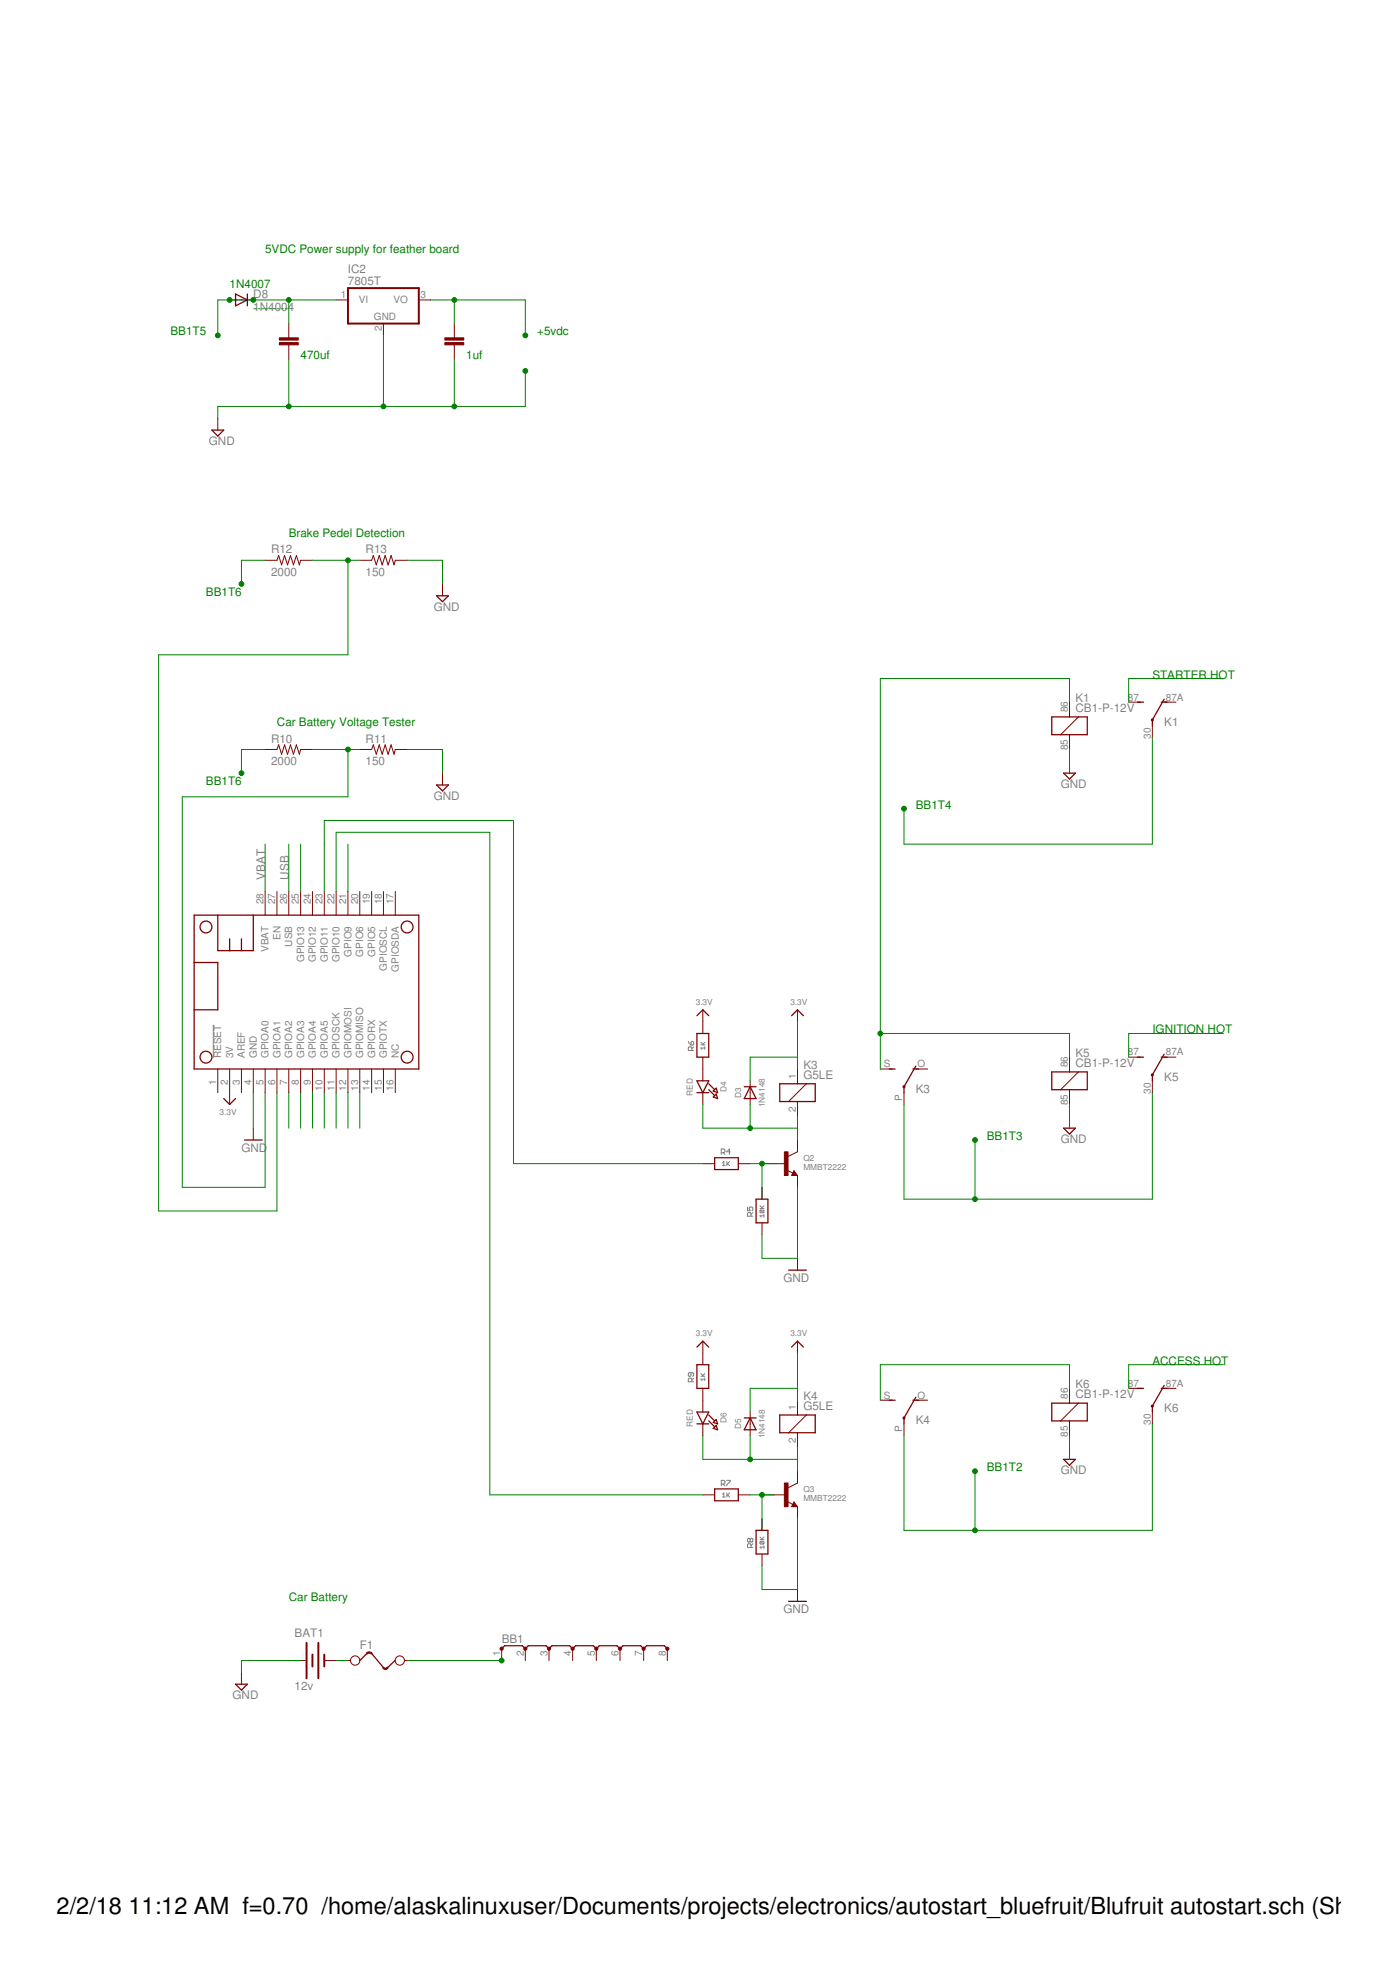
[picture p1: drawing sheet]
<svg xmlns="http://www.w3.org/2000/svg" width="210mm" height="297mm" viewBox="0 0 210 297" stroke-linecap="round" stroke-linejoin="round" font-family="sans-serif">
<g fill="none" stroke="#808080" stroke-width=".15">
<path d="M32 154v5M103.4 156.5l.4 .5M103.9 157.8v-.4l-.1-.1h-.3l-.1 .1v.4h.8M103.9 156.5l.3 .1v.3l-.1 .1h-.3v-.4zM104.2 157.3l-.3 .3M105.3 157h.6M105.3 156.6l.4 .4M105.9 157.5h-.6l.2 .1M105.9 157.2v.4M105.9 156.6l-.3 .3M108.4 173.2h.4l.1-.1v-.3l-.1-.2h-.4v.9M108.6 174.7l.2-.2v.6"/>
<path d="M108.6 175.1h.4M108.6 173.2l.3 .3M109.2 174.5v.6M109.3 174.8l.3 .3M109.6 174.5l-.4 .4M109.7 173.1h-.5l.4-.5v.9M112.3 181.4v.5h.4l-.1-.4 .1-.1h.3l.1 .1v.3l-.1 .1M112.8 182.7v-.4l-.1-.1h-.3l-.1 .1v.4h.8M113.1 182.2l-.3 .3M114.2 181.6h.6M114.2 181.2l.4 .4M114.3 181.8l.5 .1-.1 .3"/>
<path d="M114.3 181.8l-.1 .1 .1 .3h.4M114.3 181.8l.4 .4M114.8 182.7h-.6l.2 .2M114.8 182.5v.4M114.8 181.2l-.3 .3M103.8 206.2v.5l-.1 .1-.3-.1v-.3l.1-.2h.6l.1 .2v.3l-.1 .1M103.9 207.6v-.4l-.1-.1h-.3l-.1 .1v.4h.8M104.2 207.1l-.3 .2M105.3 206.8h.6M105.3 206.4l.4 .4M105.9 207v.4M105.9 207.2h-.6l.2 .2"/>
<path d="M105.9 206.4l-.3 .3M108.4 223h.4l.1-.2v-.3l-.1-.1h-.4v.8M108.6 224.5l.2-.2v.6M108.6 224.9h.4M108.6 223l.3 .2M109.2 222.4h.5v.1l-.5 .6v.1M109.2 224.3v.6M109.3 224.6l.3 .3M109.6 224.3l-.4 .4M112.7 231.3l-.1-.2-.3 .2v.2l.1 .2 .3-.2M112.7 231.3l.1-.2 .3 .2v.2l-.1 .2-.3-.2M112.7 231.3v.2"/>
<path d="M112.8 232.5v-.4l-.1-.2h-.3l-.1 .2v.4h.8M113.1 231.9l-.3 .3M114.2 231.3h.6M114.2 230.9l.4 .4M114.3 231.6h.4l.1 .1-.1 .3M114.3 231.6l-.1 .1 .1 .3h.4M114.3 231.6l.4 .4M114.8 232.2v.4M114.8 232.5h-.6l.2 .1M114.8 230.9l-.3 .3"/>
</g>
<g fill="none" stroke="#800000" stroke-width=".19">
<path d="M35.4 44.2l1.8 .9-1.8 .9zM37.2 44.2v1.8M31.8 64.6h1.8l-.9 .9zM65.6 89.5h1.8l-.9 .9zM65.6 117.9h1.8l-.9 .9zM158 107.7h5.4v2.7h-5.4zM159.8 116.2h1.8l-.9 .9zM170.9 105.5h.9M174.5 105.5h.9M174.9 105.1l-1.8 3.1v.9M29.2 137.5h33.7v23.1h-33.7zM32.7 137.5v5.3h5.4v-5.3"/>
<path d="M29.2 144.6h3.5v7.1h-3.5M34.5 141.1v1.7M36.3 141.1v1.7M104.7 152.6l.9-.9 .9 .9M104.7 155.3h1.8v3.5h-1.8zM118.9 152.6l.9-.9 .9 .9M170.9 158.8h.9M174.5 158.8h.9M174.9 158.4l-1.8 3.1v.9M33.6 165.1l.9 .8 .9-.8M36.7 171.3h2.7M104.7 162.4h1.8l-.9 1.8z"/>
<path d="M104.7 164.2h1.8M106.5 163.7l.9 .9M106.5 162.8l.9 .9M107.2 163.9l.4-.4 .2 .7zM107.2 164.8l.4-.4 .2 .7zM107.4 173.9h3.5v1.8h-3.5zM111.8 163.3h1.8M112.7 163.3l.9 1.8h-1.8zM117.2 162.8h5.3v2.7h-5.3zM119.3 176.3l.1 .1h-.3l.2-.3 .3 .4h-.5M133.6 160.6h.9M137.2 160.6h.8"/>
<path d="M137.6 160.2l-1.8 3.1v.9M158 161.1h5.4v2.6h-5.4zM159.8 169.5h1.8l-.9 .9zM113.6 180.2h1.8v3.5h-1.8zM118.5 190.8h2.7M104.7 205h1.8v3.6h-1.8zM104.7 202.4l.9-.9 .9 .9M104.7 212.2h1.8l-.9 1.7zM104.7 213.9h1.8M106.5 213.5l.9 .9M106.5 212.6l.9 .9M107.2 213.7l.4-.4 .2 .6z"/>
<path d="M107.6 214.2l.2 .6-.6-.2zM111.8 213h1.8M112.7 213l.9 1.8h-1.8zM117.2 212.6h5.3v2.7h-5.3zM118.9 202.4l.9-.9 .9 .9M133.6 210.4h.9M137.2 210.4h.8M137.6 209.9l-1.8 3.1v.9M158 210.8h5.4v2.7h-5.4zM159.8 219.3h1.8l-.9 .9zM170.9 208.6h.9M174.5 208.6h.9"/>
<path d="M174.9 208.2l-1.8 3.1v.9M107.4 223.7h3.5v1.8h-3.5zM113.6 229.9h1.8v3.6h-1.8zM119.3 226l.1 .2h-.3l.2-.4 .3 .5h-.5M35.4 253h1.8l-.9 .9zM55.1 248.4l-1 1.1M55.8 248.4l1.8 2.1M59.4 249.5l-1.2 1M75.4 247.7l.4-.4h2.7l.4 .4 .5-.4h2.6l.5 .4 .4-.4h2.7l.4 .4 .5-.4h2.7l.4 .4 .4-.4h2.7l.5 .4 .4-.4h2.7l.4 .4 .5-.4h2.6l.5 .4M118.5 240.6h2.7"/>
<circle cx="30.9" cy="139.3" r=".89"/>
<circle cx="61.2" cy="139.3" r=".89"/>
<circle cx="30.9" cy="158.8" r=".89"/>
<circle cx="61.2" cy="158.8" r=".89"/>
</g>
<g fill="none" stroke="#800000" stroke-width=".15">
<path d="M34.5 45.1h3.6M43.4 48.6v2.2M43.4 51.8v2.2M50.5 45.1h1.8M57.6 48.6v1.8M62.9 45.1h1.8M68.3 48.6v2.2M68.3 51.8v2.2M32.7 62.8v1.8M39.8 84.2h1.8l.3-.7 .4 1.4 .5-1.4 .4 1.4 .4-1.4 .5 1.4 .4-1.4 .5 1.4 .2-.7h1.7M54.1 84.2h1.7l.3-.7 .4 1.4 .5-1.4 .4 1.4 .5-1.4 .4 1.4 .5-1.4 .4 1.4 .2-.7h1.8M66.5 87.7v1.8"/>
<path d="M39.8 112.6h1.8l.3-.7 .4 1.4 .5-1.4 .4 1.4 .4-1.4 .5 1.4 .4-1.4 .5 1.4 .2-.7h1.7M54.1 112.6h1.7l.3-.7 .4 1.4 .5-1.4 .4 1.4 .5-1.4 .4 1.4 .5-1.4 .4 1.4 .2-.7h1.8M66.5 116.2v1.7M160.7 105.5v2.2M160.7 110.4v2.2M160.7 114.4v1.8M162 107.7l-2.6 2.7M169.6 105.5h1.8M173.1 109.1v1.7M174.9 105.5h1.8M39.8 133.9v3.6M41.6 133.9v3.6"/>
<path d="M43.4 133.9v3.6M45.2 133.9v3.6M46.9 133.9v3.6M48.7 133.9v3.6M50.5 133.9v3.6M52.3 133.9v3.6M54.1 133.9v3.6M55.8 133.9v3.6M57.6 133.9v3.6M59.4 133.9v3.6M105.6 151.7v3.6M105.6 158.8v3.6"/>
<path d="M119.8 151.7v1.8M160.7 158.8v2.3M169.6 158.8h1.8M174.9 158.8h1.8M32.7 160.6v3.6M34.5 160.6v5.3M36.3 160.6v3.6M38.1 160.6v3.6M38.1 169.5v1.8M39.8 160.6v3.6M41.6 160.6v3.6M43.4 160.6v3.6"/>
<path d="M45.2 160.6v3.6M46.9 160.6v3.6M48.7 160.6v3.6M50.5 160.6v3.6M52.3 160.6v3.6M54.1 160.6v3.6M55.8 160.6v3.6M57.6 160.6v3.6M59.4 160.6v3.6M105.6 174.8h1.8M105.6 164.2v1.7M110.9 174.8h1.8"/>
<path d="M112.7 162.4v3.5M114.5 178.4v1.8M116.3 174.8h1.7M118.3 175.8l.8 .5M119.3 175.9l.5 .7h-.9zM119.8 160.6v2.2M119.8 165.5v2.2M119.8 171.3v1.8l-1.4 .7M119.8 176.6v1.8M121.2 162.8l-2.7 2.7M132.3 160.6h1.7M135.8 164.2v1.7"/>
<path d="M137.6 160.6h1.8M160.7 163.7v2.2M160.7 167.7v1.8M162 161.1l-2.6 2.6M173.1 162.4v1.8M114.5 183.7v1.8M119.8 189.1v1.7M105.6 201.5v3.5M105.6 208.6v3.6M105.6 213.9v1.8M112.7 212.2v3.5M119.8 201.5v1.8"/>
<path d="M119.8 210.4v2.2M119.8 215.3v2.2M121.2 212.6l-2.7 2.7M132.3 210.4h1.7M135.8 213.9v1.8M137.6 210.4h1.8M160.7 208.6v2.2M160.7 213.5v2.2M160.7 217.5v1.8M162 210.8l-2.6 2.7M169.6 208.6h1.8M173.1 212.2v1.7"/>
<path d="M174.9 208.6h1.8M105.6 224.6h1.8M110.9 224.6h1.8M114.5 228.2v1.7M114.5 233.5v1.8M116.3 224.6h1.7M118.3 225.6l.8 .4M119.3 225.7l.5 .7h-.9zM119.8 221v1.8l-1.4 .7M119.8 226.4v1.8M119.8 238.8v1.8M36.3 251.3v1.7"/>
<path d="M43.4 249.5h2.5M48.7 249.5h1.8M52.3 249.5h.4M60.8 249.5h.4M75.4 247.7v1.8M78.9 247.7v1.8M82.5 247.7v1.8M86 247.7v1.8M89.6 247.7v1.8M93.2 247.7v1.8M96.7 247.7v1.8M100.3 247.7v1.8"/>
<circle cx="53.4" cy="249.5" r=".7"/>
<circle cx="60.1" cy="249.5" r=".7"/>
</g>
<g fill="none" stroke="#800000" stroke-width=".3">
<path d="M52.3 43.3h10.6v5.3h-10.6zM46.1 246.8v5.4M46.9 248.6v1.8M47.8 246.8v5.4M48.7 248.6v1.8"/>
<circle cx="173.1" cy="108.2" r=".08"/>
<circle cx="135.8" cy="163.3" r=".08"/>
<circle cx="173.1" cy="161.5" r=".08"/>
<circle cx="135.8" cy="213" r=".08"/>
<circle cx="173.1" cy="211.3" r=".08"/>
<circle cx="75.4" cy="247.7" r=".17"/>
<circle cx="78.9" cy="247.7" r=".17"/>
<circle cx="82.5" cy="247.7" r=".17"/>
<circle cx="86" cy="247.7" r=".17"/>
<circle cx="89.6" cy="247.7" r=".17"/>
<circle cx="93.2" cy="247.7" r=".17"/>
<circle cx="96.7" cy="247.7" r=".17"/>
<circle cx="100.3" cy="247.7" r=".17"/>
</g>
<g fill="#800000" stroke="#800000" stroke-width=".15">
<path d="M117.9 173.1h.5v3.5h-.5z"/>
<path d="M117.9 222.8h.5v3.6h-.5z"/>
<path d="M42 51.5h2.8v.3h-2.8z"/>
<path d="M42 50.8h2.8v.3h-2.8z"/>
<path d="M66.8 51.5h2.9v.3h-2.9z"/>
<path d="M66.8 50.8h2.9v.3h-2.9z"/>
</g>
<g fill="#800000" stroke="#800000" stroke-width=".15">
<path d="M55.1 248.3l.4-.1v.2l-.3 .1z" fill-rule="evenodd"/>
<path d="M55.5 248.2l.4 .2-.1 .1-.3-.1z" fill-rule="evenodd"/>
<path d="M57.9 250.7l.2-.2 .2 .1-.3 .2z" fill-rule="evenodd"/>
<path d="M57.5 250.6l.2-.1 .2 .2v.1h-.2z" fill-rule="evenodd"/>
</g>
<g fill="none" stroke="#008000" stroke-width=".15">
<path d="M43.4 45.1v3.5M43.4 54v7.1M50.5 45.1h-17.8v5.3M57.6 50.4v10.7M64.7 45.1h14.2v5.3M68.3 45.1v3.5M68.3 54v7.1M78.9 55.7v5.4h-46.2v1.7M39.8 84.2h-3.5v3.5M46.9 84.2h7.2M52.3 84.2v14.2h-28.5v83.5h17.8v-17.7M61.2 84.2h5.3v3.5"/>
<path d="M39.8 112.6h-3.5v3.6M46.9 112.6h7.2M52.3 112.6v7.1h-24.9v58.7h12.4v-14.2M61.2 112.6h5.3v3.6M160.7 105.5v-3.6h-28.4v58.7M160.7 112.6v3.6M173.1 110.8v16h-37.3v-5.3M183.8 101.9h-14.2v3.6M39.8 126.8v7.1M43.4 126.8v7.1M45.2 126.8v7.1M48.7 133.9v-10.6h28.5v51.5h28.4"/>
<path d="M50.5 133.9v-8.8h23.1v99.5h32M52.3 126.8v7.1M119.8 153.5v7.1M119.8 158.8h-7.1v3.6M132.3 155.3h28.4v3.5M183.8 155.3h-14.2v3.5M38.1 164.2v5.3M43.4 164.2v5.3M45.2 164.2v5.3M46.9 164.2v5.3M48.7 164.2v5.3M50.5 164.2v5.3"/>
<path d="M52.3 164.2v5.3M54.1 164.2v5.3M105.6 165.9v3.6h14.2M112.7 165.9v3.6M112.7 174.8h3.6M114.5 174.8v5.4M119.8 167.7v3.6M119.8 178.4v10.7h-5.3v-3.6M146.5 171.3v8.9M160.7 165.9v3.6M173.1 164.2v16h-37.3v-14.3M105.6 215.7v3.6h14.2"/>
<path d="M112.7 215.7v3.6M119.8 203.3v7.1M119.8 217.5v3.5M119.8 208.6h-7.1v3.6M160.7 208.6v-3.6h-28.4v5.4M160.7 215.7v3.6M173.1 213.9v16h-37.3v-14.2M183.8 205h-14.2v3.6M112.7 224.6h3.6M114.5 224.6v5.3M119.8 228.2v10.6h-5.3v-3.5M146.5 221v8.9"/>
<path d="M45.2 249.5h-8.9v1.8M50.5 249.5h1.8M61.2 249.5h14.2"/>
</g>
<g fill="#008000" stroke="#008000" stroke-width=".15">
<circle cx="78.9" cy="55.7" r=".36"/>
<circle cx="43.4" cy="61.1" r=".36"/>
<circle cx="68.3" cy="61.1" r=".36"/>
<circle cx="57.6" cy="61.1" r=".36"/>
<circle cx="52.3" cy="84.2" r=".36"/>
<circle cx="112.7" cy="169.5" r=".36"/>
<circle cx="114.5" cy="174.8" r=".36"/>
<circle cx="112.7" cy="219.3" r=".36"/>
<circle cx="114.5" cy="224.6" r=".36"/>
<circle cx="132.3" cy="155.3" r=".36"/>
<circle cx="146.5" cy="229.9" r=".36"/>
<circle cx="146.5" cy="221" r=".36"/>
<circle cx="146.5" cy="180.2" r=".36"/>
<circle cx="146.5" cy="171.3" r=".36"/>
<circle cx="135.8" cy="121.5" r=".36"/>
<circle cx="75.4" cy="249.5" r=".36"/>
<circle cx="36.3" cy="116.2" r=".36"/>
<circle cx="32.7" cy="50.4" r=".36"/>
<circle cx="34.5" cy="45.1" r=".36"/>
<circle cx="38.1" cy="45.1" r=".36"/>
<circle cx="43.4" cy="45.1" r=".36"/>
<circle cx="78.9" cy="50.4" r=".36"/>
<circle cx="68.3" cy="45.1" r=".36"/>
<circle cx="36.3" cy="87.7" r=".36"/>
<circle cx="52.3" cy="112.6" r=".36"/>
</g>
<g font-size="3.5">
<text x="8.5" y="287.5">2/2/18</text>
<text x="19.3" y="287.5">11:12 AM f=0.70 /home/alaskalinuxuser/Documents/projects/electronics/autostart_bluefruit/Blufruit autostart.sch (Sheet: 1</text>
</g>
<g font-size="1.8" fill="#008000">
<text x="39.8" y="38">5VDC Power supply for feather board</text>
<text x="34.5" y="43.3">1N4007</text>
<text x="38.1" y="46.8">---------</text>
<text x="25.6" y="50.4">BB1T5</text>
<text x="45.2" y="54">470uf</text>
<text x="70" y="54">1uf</text>
<text x="80.7" y="50.4">+5vdc</text>
<text x="43.4" y="80.6">Brake Pedel Detection</text>
<text x="30.9" y="89.5">BB1T6</text>
<text x="173.1" y="101.9">STARTER HOT</text>
<text x="41.6" y="109.1">Car Battery Voltage Tester</text>
<text x="30.9" y="117.9">BB1T6</text>
<text x="137.6" y="121.5">BB1T4</text>
<text x="173.1" y="155.3">IGNITION HOT</text>
<text x="148.3" y="171.3">BB1T3</text>
<text x="173.1" y="205.1">ACCESS HOT</text>
<text x="148.3" y="221.1">BB1T2</text>
<text x="43.4" y="240.6">Car Battery</text>
</g>
<g font-size="1.8" fill="#808080">
<text x="52.3" y="41.1">IC2</text>
<text x="38.1" y="46.7">1N4004</text>
<text x="38.1" y="44.7">D8</text>
<text x="52.3" y="42.8">7805T</text>
<text x="31.4" y="66.8">GND</text>
<text x="40.7" y="83.1">R12</text>
<text x="54.9" y="83.1">R13</text>
<text x="40.7" y="86.5">2000</text>
<text x="54.9" y="86.5">150</text>
<text x="65.2" y="91.7">GND</text>
<text x="161.6" y="107">CB1-P-12V</text>
<text x="161.6" y="105.5">K1</text>
<text x="40.7" y="111.6">R10</text>
<text x="54.9" y="111.6">R11</text>
<text x="174.9" y="109.1">K1</text>
<text x="40.7" y="114.9">2000</text>
<text x="54.9" y="114.9">150</text>
<text x="159.4" y="118.4">GND</text>
<text x="65.2" y="120.2">GND</text>
<text x="39.8" y="132.2" transform="rotate(-90 39.8 132.2)">VBAT</text>
<text x="43.4" y="132.2" transform="rotate(-90 43.4 132.2)">USB</text>
<text x="120.7" y="160.6">K3</text>
<text x="161.6" y="160.3">CB1-P-12V</text>
<text x="161.6" y="158.8">K5</text>
<text x="120.7" y="162.1">G5LE</text>
<text x="137.6" y="164.2">K3</text>
<text x="174.9" y="162.4">K5</text>
<text x="36.3" y="173.1">GND</text>
<text x="159.4" y="171.7">GND</text>
<text x="117.7" y="192.6">GND</text>
<text x="161.6" y="208.6">K6</text>
<text x="120.7" y="211.9">G5LE</text>
<text x="120.7" y="210.4">K4</text>
<text x="137.6" y="213.9">K4</text>
<text x="161.6" y="210.1">CB1-P-12V</text>
<text x="174.9" y="212.2">K6</text>
<text x="159.4" y="221.5">GND</text>
<text x="44.3" y="245.9">BAT1</text>
<text x="117.7" y="242.4">GND</text>
<text x="54.1" y="247.7">F1</text>
<text x="75.4" y="246.8">BB1</text>
<text x="34.9" y="255.3">GND</text>
<text x="44.3" y="253.9">12v</text>
</g>
<g font-size="1.5" fill="#808080">
<text x="51.2" y="44.8">1</text>
<text x="53.9" y="45.6">VI</text>
<text x="59.1" y="45.6">VO</text>
<text x="63.2" y="44.8">3</text>
<text x="56.2" y="48.1">GND</text>
<text x="57.4" y="49.7" transform="rotate(-90 57.4 49.7)">2</text>
<text x="160.5" y="107" transform="rotate(-90 160.5 107)">86</text>
<text x="169.5" y="105.3">87</text>
<text x="175.2" y="105.3">87A</text>
<text x="160.5" y="112.8" transform="rotate(-90 160.5 112.8)">85</text>
<text x="172.9" y="111" transform="rotate(-90 172.9 111)">30</text>
<text x="39.6" y="135.9" transform="rotate(-90 39.6 135.9)">28</text>
<text x="41.4" y="135.9" transform="rotate(-90 41.4 135.9)">27</text>
<text x="43.1" y="135.9" transform="rotate(-90 43.1 135.9)">26</text>
<text x="44.9" y="135.9" transform="rotate(-90 44.9 135.9)">25</text>
<text x="46.7" y="135.9" transform="rotate(-90 46.7 135.9)">24</text>
<text x="48.5" y="135.9" transform="rotate(-90 48.5 135.9)">23</text>
<text x="50.2" y="135.9" transform="rotate(-90 50.2 135.9)">22</text>
<text x="52" y="135.9" transform="rotate(-90 52 135.9)">21</text>
<text x="53.8" y="135.9" transform="rotate(-90 53.8 135.9)">20</text>
<text x="55.6" y="135.9" transform="rotate(-90 55.6 135.9)">19</text>
<text x="57.4" y="135.9" transform="rotate(-90 57.4 135.9)">18</text>
<text x="59.1" y="135.9" transform="rotate(-90 59.1 135.9)">17</text>
<text x="40.4" y="143.1" transform="rotate(-90 40.4 143.1)">VBAT</text>
<text x="42.1" y="141.2" transform="rotate(-90 42.1 141.2)">EN</text>
<text x="43.9" y="142.2" transform="rotate(-90 43.9 142.2)">USB</text>
<text x="52.8" y="143.7" transform="rotate(-90 52.8 143.7)">GPIO9</text>
<text x="54.6" y="143.7" transform="rotate(-90 54.6 143.7)">GPIO6</text>
<text x="56.4" y="143.7" transform="rotate(-90 56.4 143.7)">GPIO5</text>
<text x="45.7" y="144.6" transform="rotate(-90 45.7 144.6)">GPIO13</text>
<text x="47.5" y="144.6" transform="rotate(-90 47.5 144.6)">GPIO12</text>
<text x="49.2" y="144.6" transform="rotate(-90 49.2 144.6)">GPIO11</text>
<text x="51" y="144.6" transform="rotate(-90 51 144.6)">GPIO10</text>
<text x="58.1" y="145.8" transform="rotate(-90 58.1 145.8)">GPIOSCL</text>
<text x="59.9" y="146" transform="rotate(-90 59.9 146)">GPIOSDA</text>
<text x="33.3" y="159" transform="rotate(-90 33.3 159)">RESET</text>
<text x="35" y="159" transform="rotate(-90 35 159)">3V</text>
<text x="36.8" y="159" transform="rotate(-90 36.8 159)">AREF</text>
<text x="38.6" y="159" transform="rotate(-90 38.6 159)">GND</text>
<text x="40.4" y="159" transform="rotate(-90 40.4 159)">GPIOA0</text>
<text x="42.1" y="159" transform="rotate(-90 42.1 159)">GPIOA1</text>
<text x="43.9" y="159" transform="rotate(-90 43.9 159)">GPIOA2</text>
<text x="45.7" y="159" transform="rotate(-90 45.7 159)">GPIOA3</text>
<text x="47.5" y="159" transform="rotate(-90 47.5 159)">GPIOA4</text>
<text x="49.3" y="159" transform="rotate(-90 49.3 159)">GPIOA5</text>
<text x="51" y="159" transform="rotate(-90 51 159)">GPIOSCK</text>
<text x="52.8" y="159" transform="rotate(-90 52.8 159)">GPIOMOSI</text>
<text x="54.6" y="159" transform="rotate(-90 54.6 159)">GPIOMISO</text>
<text x="56.4" y="159" transform="rotate(-90 56.4 159)">GPIORX</text>
<text x="58.1" y="159" transform="rotate(-90 58.1 159)">GPIOTX</text>
<text x="59.9" y="159" transform="rotate(-90 59.9 159)">NC</text>
<text x="132.8" y="160.4">S</text>
<text x="137.8" y="160.4">O</text>
<text x="160.5" y="160.4" transform="rotate(-90 160.5 160.4)">86</text>
<text x="169.5" y="158.6">87</text>
<text x="175.2" y="158.6">87A</text>
<text x="32.5" y="163.1" transform="rotate(-90 32.5 163.1)">1</text>
<text x="34.2" y="163.1" transform="rotate(-90 34.2 163.1)">2</text>
<text x="36" y="163.1" transform="rotate(-90 36 163.1)">3</text>
<text x="37.8" y="163.1" transform="rotate(-90 37.8 163.1)">4</text>
<text x="39.6" y="163.1" transform="rotate(-90 39.6 163.1)">5</text>
<text x="41.4" y="163.1" transform="rotate(-90 41.4 163.1)">6</text>
<text x="43.1" y="163.1" transform="rotate(-90 43.1 163.1)">7</text>
<text x="44.9" y="163.1" transform="rotate(-90 44.9 163.1)">8</text>
<text x="46.7" y="163.1" transform="rotate(-90 46.7 163.1)">9</text>
<text x="48.5" y="163.9" transform="rotate(-90 48.5 163.9)">10</text>
<text x="50.2" y="163.9" transform="rotate(-90 50.2 163.9)">11</text>
<text x="52" y="163.9" transform="rotate(-90 52 163.9)">12</text>
<text x="53.8" y="163.9" transform="rotate(-90 53.8 163.9)">13</text>
<text x="55.6" y="163.9" transform="rotate(-90 55.6 163.9)">14</text>
<text x="57.4" y="163.9" transform="rotate(-90 57.4 163.9)">15</text>
<text x="59.1" y="163.9" transform="rotate(-90 59.1 163.9)">16</text>
<text x="119.6" y="167" transform="rotate(-90 119.6 167)">2</text>
<text x="119.6" y="162.1" transform="rotate(-90 119.6 162.1)">1</text>
<text x="135.6" y="165.4" transform="rotate(-90 135.6 165.4)">P</text>
<text x="160.5" y="166.1" transform="rotate(-90 160.5 166.1)">85</text>
<text x="172.9" y="164.3" transform="rotate(-90 172.9 164.3)">30</text>
<text x="169.5" y="208.4">87</text>
<text x="175.2" y="208.4">87A</text>
<text x="119.6" y="211.9" transform="rotate(-90 119.6 211.9)">1</text>
<text x="132.8" y="210.1">S</text>
<text x="135.6" y="215.2" transform="rotate(-90 135.6 215.2)">P</text>
<text x="137.8" y="210.1">O</text>
<text x="160.5" y="215.9" transform="rotate(-90 160.5 215.9)">85</text>
<text x="160.5" y="210.1" transform="rotate(-90 160.5 210.1)">86</text>
<text x="172.9" y="214.1" transform="rotate(-90 172.9 214.1)">30</text>
<text x="119.6" y="216.8" transform="rotate(-90 119.6 216.8)">2</text>
<text x="75.1" y="248.8" transform="rotate(-90 75.1 248.8)">1</text>
<text x="78.7" y="248.8" transform="rotate(-90 78.7 248.8)">2</text>
<text x="82.2" y="248.8" transform="rotate(-90 82.2 248.8)">3</text>
<text x="85.8" y="248.8" transform="rotate(-90 85.8 248.8)">4</text>
<text x="89.4" y="248.8" transform="rotate(-90 89.4 248.8)">5</text>
<text x="92.9" y="248.8" transform="rotate(-90 92.9 248.8)">6</text>
<text x="96.5" y="248.8" transform="rotate(-90 96.5 248.8)">7</text>
<text x="100" y="248.8" transform="rotate(-90 100 248.8)">8</text>
</g>
<g font-size="1.2" fill="#808080">
<text x="104.5" y="151">3.3V</text>
<text x="118.8" y="151">3.3V</text>
<text x="33" y="167.5">3.3V</text>
<text x="104.1" y="164.6" transform="rotate(-90 104.1 164.6)">RED</text>
<text x="109.2" y="164.1" transform="rotate(-90 109.2 164.1)">D4</text>
<text x="111.4" y="164.9" transform="rotate(-90 111.4 164.9)">D3</text>
<text x="114.9" y="166.3" transform="rotate(-90 114.9 166.3)">1N4148</text>
<text x="120.7" y="175.7">MMBT2222</text>
<text x="120.7" y="174.4">Q2</text>
<text x="104.5" y="200.8">3.3V</text>
<text x="118.8" y="200.8">3.3V</text>
<text x="104.1" y="214.4" transform="rotate(-90 104.1 214.4)">RED</text>
<text x="109.2" y="213.9" transform="rotate(-90 109.2 213.9)">D6</text>
<text x="111.4" y="214.7" transform="rotate(-90 111.4 214.7)">D5</text>
<text x="114.9" y="216.1" transform="rotate(-90 114.9 216.1)">1N4148</text>
<text x="120.7" y="225.5">MMBT2222</text>
<text x="120.7" y="224.2">Q3</text>
</g>
</svg>
